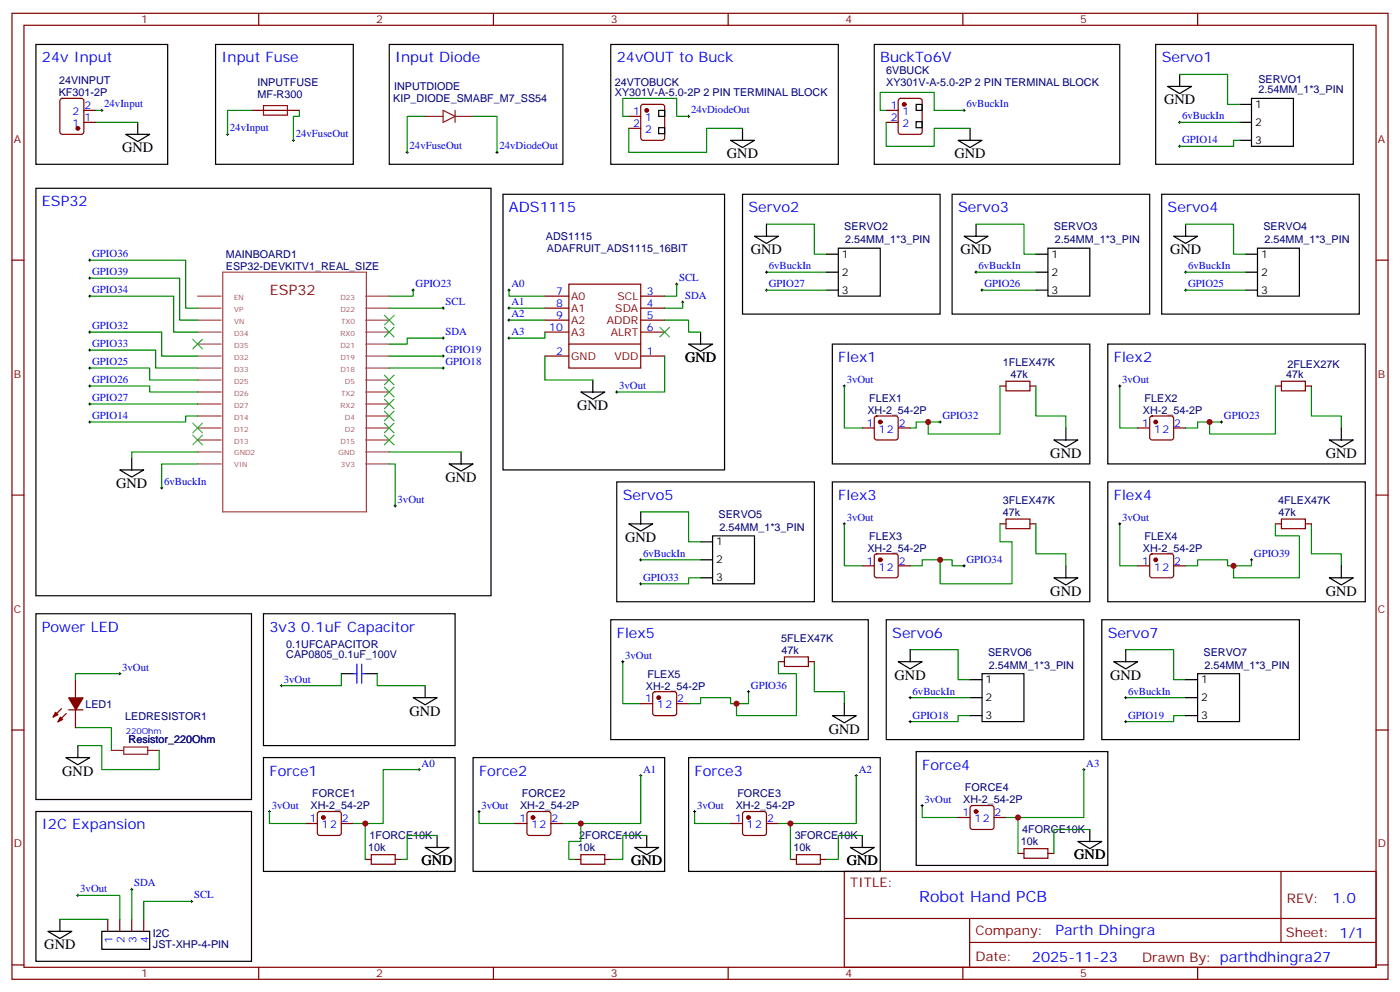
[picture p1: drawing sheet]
<svg xmlns="http://www.w3.org/2000/svg" width="412mm" height="292mm" viewBox="0 0 412 292" stroke-linecap="round" stroke-linejoin="round" font-family="sans-serif">
<g fill="none" stroke="#870000" stroke-width=".35">
<path d="M3.5 3.9h405.4v284.4h-405.4zM7.1 7.4h398.2v277.3h-398.2zM76.2 3.9v3.5M145.3 3.9v3.5M214.5 3.9v3.5M283.6 3.9v3.5M352.8 3.9v3.5M17.9 29.2l.4-.2h5.7l.6 .4 .1 9.4-.5 .7h-5.9l-.6-.4-.1-9.4zM24.7 36h3.5M24.7 32.5h3.5M74.1 32.5h14.1M185.2 34.3h3.5"/>
<path d="M185.2 37.8h3.5M189 30.9l.4-.2h5.7l.6 .5 .1 9.4-.5 .7h-5.9l-.6-.5-.1-9.4zM261.1 36h3.5M261.1 32.5h3.5M264.8 29.2l.5-.2h5.6l.7 .4v9.4l-.4 .7h-5.9l-.7-.4v-9.4zM3.5 76.6h3.6M405.3 76.6h3.6M160.5 97.8h7.1M160.5 94.2h7.1M160.5 90.7h7.1M160.5 87.2h7.1M167.6 83.6h21.1v24.7h-21.1z"/>
<path d="M188.7 97.8h7.1M188.7 94.2h7.1M188.7 90.7h7.1M188.7 87.2h7.1M160.5 104.8h7.1M167.6 101.3h21.1M188.7 104.8h7.1M254 126h3.5M257.8 122.7l.4-.3h5.7l.5 .3 .2 .5v5.6l-.3 .5-.4 .2h-5.7l-.5-.2-.2-.5v-5.6zM264.6 126h3.5M335.1 126h3.6M338.9 122.7l.5-.3h5.6l.5 .3 .2 .5v5.6l-.2 .5-.5 .2h-5.6l-.5-.2-.2-.5v-5.6z"/>
<path d="M345.7 126h3.5M3.5 145.7h3.6M405.3 145.7h3.6M254 166.5h3.5M257.8 163.2l.4-.2h5.7l.5 .2 .2 .5v5.7l-.3 .5-.4 .2h-5.7l-.5-.3-.2-.4v-5.7zM264.6 166.5h3.5M335.1 166.5h3.6M338.9 163.2l.5-.2h5.6l.5 .2 .2 .5v5.7l-.2 .5-.5 .2h-5.6l-.5-.3-.2-.4v-5.7zM345.7 166.5h3.5M3.5 214.9h3.6M18.1 208.6l-2.5 2.5M19.5 210l-2.4 2.5"/>
<path d="M20.2 209h4.3M22.2 200.1v5.3M22.2 208.9v5.3M188.7 207.1h3.6M192.5 203.8l.5-.2h5.6l.5 .2 .2 .5v5.6l-.2 .5-.5 .2h-5.6l-.5-.2-.2-.5v-5.6zM199.3 207.1h3.5M405.3 214.9h3.6M93.7 239.1l.5-.2h5.6l.5 .2 .2 .5v5.6l-.2 .5-.5 .2h-5.6l-.5-.2-.2-.5v-5.6zM155.5 239.1l.4-.2h5.7l.5 .2 .2 .5v5.6l-.3 .5-.4 .2h-5.7l-.5-.2-.2-.5v-5.6zM219 239.1l.4-.2h5.7l.5 .2 .2 .5v5.6l-.3 .5-.4 .2h-5.7l-.5-.2-.2-.5v-5.6zM286 237.3l.5-.2h5.6l.5 .2 .2 .5v5.7l-.2 .5-.5 .2h-5.6l-.5-.3-.2-.4v-5.7zM90 242.4h3.5"/>
<path d="M100.5 242.4h3.6M151.7 242.4h3.5M162.3 242.4h3.5M215.2 242.4h3.5M225.8 242.4h3.5M248.7 256.5h156.6v28.2h-156.6zM282.2 240.6h3.6M292.8 240.6h3.5M377.3 256.5v20.9M31.7 270.6v3.5M35.3 270.6v3.5M38.8 270.6v3.5"/>
<path d="M42.3 270.6v3.5M248.7 270.4h156.5M285.6 277.4h119.6M285.6 270.4v14.1M3.5 284h3.6M76.2 284.7v3.6M145.3 284.7v3.6M214.5 284.7v3.6M283.6 284.7v3.6M352.8 284.7v3.6M405.3 284h3.6"/>
</g>
<g fill="none" stroke="#000" stroke-width=".35">
<path d="M10.6 13.1h38.8v35.3h-38.8zM63.5 13.1h40.6v35.3h-40.6zM114.7 13.1h51.1v35.3h-51.1zM179.9 13.1h67v35.3h-67zM257.5 13.1h72.3v35.3h-72.3zM340.4 13.1h58.2v35.3h-58.2zM37 39.5h7.1l-3.5 2.2zM40.6 36v3.5M194 37.6h1.8v1.8h-1.8zM194 32.5h1.8v1.8h-1.8zM218.7 37.8v3.5M269.9 35.8h1.7v1.8h-1.7z"/>
<path d="M269.9 30.7h1.7v1.8h-1.7zM285.8 37.8v3.5M344 25.4h7l-3.5 2.2zM347.5 21.9v3.5M365.1 30.7h3.6M365.1 36h3.6M368.7 29h12.3v14.1h-12.3zM10.6 55.4h134v120h-134zM148.2 57.2h65.2v81.1h-65.2zM215.2 41.3h7l-3.5 2.1zM218.7 57.2h58.2v35.3h-58.2zM280.5 57.2h58.2v35.3h-58.2z"/>
<path d="M282.2 41.3h7.1l-3.5 2.1zM342.2 57.2h58.2v35.3h-58.2zM365.1 41.3h3.6M222.2 69.5h7.1l-3.5 2.1zM225.8 66v3.5M243.4 74.8h3.5M246.9 73.1h12.4v14.1h-12.4zM284 69.5h7l-3.5 2.1zM287.5 66v3.5M305.2 74.8h3.5M308.7 73.1h12.3v14.1h-12.3zM345.7 69.5h7.1l-3.6 2.1z"/>
<path d="M349.2 66v3.5M366.9 74.8h3.5M370.4 73.1h12.4v14.1h-12.4zM206.4 97.8v3.5M243.4 80.1h3.5M243.4 85.4h3.5M305.2 80.1h3.5M305.2 85.4h3.5M366.9 80.1h3.5M366.9 85.4h3.5M171.1 115.4h7.1l-3.6 2.1zM174.6 111.9v3.5"/>
<path d="M202.8 101.3h7.1l-3.5 2.1zM245.2 101.3h75.8v35.3h-75.8zM326.3 101.3h75.9v35.3h-75.9zM35.3 138.3h7l-3.5 2.1zM38.8 134.8v3.5M132.3 136.6h7l-3.5 2.1zM135.8 133v3.6M310.4 129.5h7.1l-3.5 2.1zM314 126v3.5M391.6 129.5h7l-3.5 2.1zM395.1 126v3.5M181.7 141.9h58.2v35.2h-58.2z"/>
<path d="M185.2 154.2h7.1l-3.6 2.1zM188.7 150.7v3.5M206.4 159.5h3.5M209.9 157.7h12.3v14.1h-12.3zM245.2 141.9h75.8v35.2h-75.8zM326.3 141.9h75.9v35.2h-75.9zM206.4 164.8h3.5M206.4 170.1h3.5M310.4 170.1h7.1l-3.5 2.1zM314 166.5v3.6M391.6 170.1h7l-3.5 2.1zM395.1 166.5v3.6"/>
<path d="M10.6 180.7h63.5v54.6h-63.5zM77.6 180.7h56.5v38.8h-56.5zM100.5 198.3h3.6M107.6 198.3h3.5M179.9 182.4h75.9v35.3h-75.9zM261.1 182.4h58.2v35.3h-58.2zM264.6 194.8h7l-3.5 2.1zM268.1 191.2v3.6M289.3 198.3h12.3v14.1h-12.3zM324.6 182.4h58.2v35.3h-58.2zM328.1 194.8h7l-3.5 2.1zM331.6 191.2v3.6"/>
<path d="M352.8 198.3h12.3v14.1h-12.3zM22.9 219.5v3.5M121.7 205.4h7.1l-3.6 2.1zM125.2 201.8v3.6M245.2 210.6h7l-3.5 2.2zM248.7 207.1v3.5M285.8 200.1h3.5M285.8 205.4h3.5M285.8 210.6h3.5M349.2 200.1h3.6M349.2 205.4h3.6M349.2 210.6h3.6"/>
<path d="M10.6 238.9h63.5v44.1h-63.5zM19.4 223h7.1l-3.6 2.1zM77.6 223h56.5v33.5h-56.5zM139.3 223h56.5v33.5h-56.5zM202.8 223h56.5v33.5h-56.5zM269.9 221.2h56.4v33.5h-56.4zM125.2 249.4h7.1l-3.5 2.2zM128.8 245.9v3.5M187 249.4h7l-3.5 2.2zM190.5 245.9v3.5M250.5 249.4h7l-3.5 2.2zM254 245.9v3.5"/>
<path d="M317.5 247.7h7.1l-3.6 2.1zM321 244.2v3.5M14.1 274.1h7.1l-3.6 2.2zM17.6 270.6v3.5M30 274.1h14.1v5.3h-14.1z"/>
</g>
<g fill="#870000" stroke="#870000" stroke-width=".35">
<path d="M20.2 205.4h4.3l-2.1 3.6z"/>
<path d="M16.4 209.7l.7 .7-1.5 .7z"/>
<path d="M17.8 211.1l.7 .7-1.4 .7z"/>
<circle cx="22.9" cy="37.8" r=".53"/>
<circle cx="190.5" cy="32.5" r=".53"/>
<circle cx="266.3" cy="30.7" r=".53"/>
<circle cx="259.3" cy="124.2" r=".53"/>
<circle cx="340.4" cy="124.2" r=".53"/>
<circle cx="259.3" cy="164.8" r=".53"/>
<circle cx="340.4" cy="164.8" r=".53"/>
<circle cx="194" cy="205.4" r=".53"/>
<circle cx="95.2" cy="240.6" r=".53"/>
<circle cx="157" cy="240.6" r=".53"/>
<circle cx="220.5" cy="240.6" r=".53"/>
<circle cx="287.5" cy="238.9" r=".53"/>
</g>
<g fill="none" stroke="#008700" stroke-width=".35">
<path d="M28.2 36h12.4M28.2 32.5h1.8M74.1 32.5h-7.1v7M88.2 32.5v1.8h-1.8v7M125.2 34.3h-5.3v10.5M139.3 34.3h7.1v10.5M185.2 34.3h-1.8v-5.3h15.9v5.3h3.5M185.2 37.8v7h22.9v-7h10.6M261.1 32.5h-1.8v-5.3h15.9v5.3h8.8M261.1 36v7.1h14.1v-5.3h10.6M347.5 21.9h14.1v8.8h3.5M347.5 36h17.6"/>
<path d="M365.1 41.3h-1.7v1.8h-15.9M26.5 76.6h28.2v14.1h3.5M225.8 66h14.1v8.8h3.5M287.5 66h14.1v8.8h3.6M349.2 66h14.2v8.8h3.5M26.5 97.8h21.1v7h10.6M26.5 87.2h24.7v10.6h7M26.5 81.9h26.4v12.3h5.3M114.7 90.7h15.8M121.7 85.4v1.8h-7M130.5 99.5h-10.6v1.8h-5.2M149.9 85.4v1.8h10.6"/>
<path d="M149.9 90.7h10.6M149.9 94.2h10.6M160.5 97.8v1.7h-10.6M195.8 94.2h7v3.6h3.6M199.3 83.6v3.6h-3.5M201.1 88.9v1.8h-5.3M225.8 80.1h17.6M225.8 85.4h17.6M287.5 80.1h17.7M289.3 85.4h15.9M349.2 80.1h17.7M349.2 85.4h17.7"/>
<path d="M26.5 103h19.4v5.3h12.3M26.5 108.3h17.6v3.6h14.1M26.5 113.6h17.6v1.8h14.1M26.5 118.9h31.7M114.7 108.3h15.8M114.7 104.8h15.8M160.5 104.8v7.1h14.1M195.8 104.8v10.6h-14.1M248.7 113.6v12.4h5.3M294.6 113.6v14.1h-21.2v-3.5M305.2 113.6v8.8h8.8v3.6M329.8 113.6v12.4h5.3"/>
<path d="M375.7 113.6v14.1h-19.4v-3.5M386.3 113.6v8.8h8.8v3.6M58.2 136.6h-10.6v7M58.2 133h-19.4v1.8M58.2 122.4h-3.5v1.8h-28.2M114.7 136.6h1.7v12.3M114.7 133h21.1M276.9 124.2h-7v1.8h-1.8M359.8 124.2h-7v1.8h-3.6M188.7 150.7h14.1v8.8h3.6M248.7 154.2v12.3h5.3M294.6 154.2v5.3h3.5v12.3h-21.2v-7"/>
<path d="M305.2 154.2v8.8h8.8v3.5M329.8 154.2v12.3h5.3M375.7 154.2v3.5h7.1v12.4h-19.4v-3.6M386.3 154.2v8.8h8.8v3.5M188.7 164.8h17.7M206.4 170.1h-3.6v1.7h-14.1M268.1 166.5h3.5v-1.7h8.9v1.7h3.5M368.7 164.8v1.7h-7.1v-1.7h-8.8v1.7h-3.6M35.3 198.3h-13.1v1.8M100.5 198.3v3.5h-17.6M111.1 198.3v3.5h14.1M183.4 194.8v12.3h5.3"/>
<path d="M229.3 194.8v3.5h5.3v12.3h-17.6v-3.5M239.9 194.8v8.8h8.8v3.5M268.1 191.2h14.1v8.9h3.6M331.6 191.2h14.1v8.9h3.5M22.2 214.2h10.6v6.7M22.9 219.5h7.1v7h16.9v-5.6M220.5 203.6v3.5h-5.3v-1.7h-8.8v1.7h-3.6M268.1 205.4h17.7M285.8 210.6h-3.6v1.8h-14.1M331.6 205.4h17.6M349.2 210.6h-3.5v1.8h-14.1M79.4 238.9v3.5h10.6"/>
<path d="M123.5 226.5h-10.6v15.9h-8.8M141.1 238.9v3.5h10.6M188.7 228.3v14.1h-22.9M204.6 238.9v3.5h10.6M252.2 228.3v14.1h-22.9M271.6 237.1v3.5h10.6M319.3 226.5v14.1h-23M107.6 242.4v10.6M128.8 245.9h-8.9v7.1h-1.7M171.1 242.4v5.3h-3.5v5.3h1.7M190.5 245.9h-7.1v7.1h-3.5M232.8 242.4v10.6"/>
<path d="M254 245.9h-7.1v7.1h-3.5M299.9 240.6v10.6M321 244.2h-10.6v7M17.6 270.6h14.1M22.9 263.6h12.4v7M38.8 261.8v8.8M56.4 265.3h-14.1v5.3"/>
</g>
<g fill="none" stroke="#000" stroke-width=".29">
<path d="M29.6 32.5h.7M30 32.1v.7M66.7 39.5h.7M67 39.2v.7M202.5 34.3h.7M202.8 33.9v.7M283.6 32.5h.7M284 32.1v.7M347.1 36h.7M347.5 35.7v.7M86.1 41.3h.7M86.4 41v.7"/>
<path d="M119.6 44.8h.7M119.9 44.5v.7M146 44.8h.8M146.4 44.5v.7M347.1 43.1h.7M347.5 42.7v.7M26.1 76.6h.7M26.5 76.2v.7M225.8 79.8v.7M287.5 79.8v.7M349.2 79.8v.7M26.1 97.8h.7"/>
<path d="M26.1 87.2h.7M26.1 81.9h.7M26.5 81.5v.7M26.5 86.8v.7M26.5 97.4v.7M121.4 85.4h.7M121.7 85.1v.7M130.2 99.5h.7M130.2 90.7h.7M130.5 90.3v.8M130.5 99.2v.7M149.6 85.4h.7"/>
<path d="M149.6 99.5h.7M149.6 90.7h.7M149.6 94.2h.7M149.9 85.1v.7M149.9 90.3v.8M149.9 93.9v.7M149.9 99.2v.7M199 83.6h.7M199.3 83.3v.7M200.7 88.9h.7M201.1 88.6v.7M225.4 80.1h.7"/>
<path d="M225.4 85.4h.7M225.8 85.1v.7M287.2 80.1h.7M288.9 85.4h.7M289.3 85.1v.7M348.9 80.1h.7M348.9 85.4h.7M349.2 85.1v.7M26.1 118.9h.7M26.1 113.6h.7M26.1 108.3h.7M26.1 103h.7"/>
<path d="M26.5 102.7v.7M26.5 108v.7M26.5 113.3v.7M26.5 118.6v.7M130.2 108.3h.7M130.2 104.8h.7M130.5 104.5v.7M130.5 108v.7M181.3 115.4h.7M181.7 115v.7M248.4 113.6h.7M248.7 113.3v.7"/>
<path d="M329.5 113.6h.7M329.8 113.3v.7M26.1 124.2h.7M26.5 123.9v.7M276.6 124.2h.7M276.9 123.9v.7M359.5 124.2h.7M359.8 123.9v.7M47.3 143.6h.7M47.6 143.3v.7M116.1 148.9h.7M116.4 148.6v.7"/>
<path d="M248.4 154.2h.7M248.7 153.8v.8M329.5 154.2h.7M329.8 153.8v.8M188.4 164.8h.7M188.4 171.8h.7M188.7 164.4v.7M188.7 171.5v.7M283.6 166.5h.7M284 166.2v.7M368.3 164.8h.7M368.7 164.4v.7"/>
<path d="M34.9 198.3h.7M35.3 197.9v.7M183.1 194.8h.7M183.4 194.4v.7M82.5 201.8h.8M82.9 201.5v.7M220.1 203.6h.7M220.5 203.2v.7M267.8 205.4h.7M267.8 212.4h.7M268.1 205v.7M268.1 212.1v.7"/>
<path d="M331.3 205.4h.7M331.3 212.4h.7M331.6 205v.7M331.6 212.1v.7M79 238.9h.7M79.4 238.5v.7M123.1 226.5h.7M123.5 226.2v.7M140.8 238.9h.7M141.1 238.5v.7M188.4 228.3h.7M188.7 227.9v.7"/>
<path d="M204.3 238.9h.7M204.6 238.5v.7M251.9 228.3h.7M252.2 227.9v.7M271.3 237.1h.7M271.6 236.7v.8M318.9 226.5h.7M319.3 226.2v.7M22.6 263.6h.7M22.9 263.2v.7M38.5 261.8h.7M38.8 261.4v.7"/>
<path d="M56.1 265.3h.7M56.4 265v.7"/>
</g>
<path d="M77.6 31.1h7.1v2.8h-7.1z" fill="none" stroke="#a10000" stroke-width=".35"/>
<path d="M125.2 34.3h5.3M130.5 32.5l3.6 1.8-3.6 1.7zM134.1 32.5v3.5M134.1 34.3h5.2M36.5 219.9h7v2.1h-7zM32.8 220.9h3.5M43.4 220.9h3.5" fill="none" stroke="#8c2424" stroke-width=".35"/>
<g fill="none" stroke="#a64a4a" stroke-width=".35">
<path d="M58.2 97.8h7M58.2 94.2h7M58.2 90.7h7M58.2 87.2h7M65.6 80.1h42.3v70.6h-42.3zM107.7 97.8h7M107.7 94.2h7M107.7 90.7h7M107.7 87.2h7M58.2 118.9h7M58.2 115.4h7M58.2 111.9h7"/>
<path d="M58.2 108.3h7M58.2 104.8h7M58.2 101.3h7M107.7 118.9h7M107.7 115.4h7M107.7 111.9h7M107.7 108.3h7M107.7 104.8h7M107.7 101.3h7M58.2 136.6h7M58.2 133h7M58.2 129.5h7"/>
<path d="M58.2 126h7M58.2 122.4h7M107.7 136.6h7M107.7 133h7M107.7 129.5h7M107.7 126h7M107.7 122.4h7"/>
</g>
<g fill="none" stroke="#850000" stroke-width=".35">
<path d="M294.6 113.6h1.7M296.3 112.2h7.1v2.8h-7.1zM303.4 113.6h1.8M375.7 113.6h1.8M377.5 112.2h7v2.8h-7zM384.5 113.6h1.8M294.6 154.2h1.7M296.3 152.8h7.1v2.8h-7.1zM303.4 154.2h1.8M375.7 154.2h1.8M377.5 152.8h7v2.8h-7zM384.5 154.2h1.8"/>
<path d="M229.3 194.8h1.8M231.1 193.4h7v2.8h-7zM238.1 194.8h1.8M107.6 253h1.8M109.4 251.6h7v2.8h-7zM116.4 253h1.8M169.3 253h1.8M171.1 251.6h7.1v2.8h-7.1zM178.2 253h1.7M232.8 253h1.8M234.6 251.6h7.1v2.8h-7.1zM241.7 253h1.7"/>
<path d="M299.9 251.2h1.7M301.6 249.8h7.1v2.8h-7.1zM308.7 251.2h1.7"/>
</g>
<path d="M104.1 198.3h1M105.1 195.5v5.6M106.5 198.3h1.1M106.5 195.5v5.6" fill="none" stroke="#00f" stroke-width=".35"/>
<g fill="none" stroke="#3c3" stroke-width=".35">
<path d="M56.8 99.9l2.8 2.8M59.6 99.9l-2.8 2.8M113.2 96.3l2.9 2.9M113.2 92.8l2.9 2.8M116.1 96.3l-2.9 2.9M116.1 92.8l-2.9 2.8M194.4 96.3l2.8 2.9M197.2 96.3l-2.8 2.9M113.2 117.5l2.9 2.8M113.2 114l2.9 2.8M113.2 110.5l2.9 2.8M116.1 117.5l-2.9 2.8"/>
<path d="M116.1 114l-2.9 2.8M116.1 110.5l-2.9 2.8M56.8 124.6l2.8 2.8M56.8 128.1l2.8 2.8M59.6 124.6l-2.8 2.8M59.6 128.1l-2.8 2.8M113.2 128.1l2.9 2.8M113.2 124.6l2.9 2.8M113.2 121l2.9 2.9M116.1 128.1l-2.9 2.8M116.1 124.6l-2.9 2.8M116.1 121l-2.9 2.9"/>
</g>
<g fill="#c00">
<circle cx="273.4" cy="124.2" r=".88"/>
<circle cx="356.3" cy="124.2" r=".88"/>
<circle cx="276.9" cy="164.8" r=".88"/>
<circle cx="363.4" cy="166.5" r=".88"/>
<circle cx="217" cy="207.1" r=".88"/>
<circle cx="107.6" cy="242.4" r=".88"/>
<circle cx="171.1" cy="242.4" r=".88"/>
<circle cx="232.8" cy="242.4" r=".88"/>
<circle cx="299.9" cy="240.6" r=".88"/>
</g>
<text font-size="4.6" fill="#00f" x="270.8" y="265.5">Robot Hand PCB</text>
<g font-size="4.2" fill="#00f">
<text x="12.3" y="18.4">24v Input</text>
<text x="65.3" y="18.4">Input Fuse</text>
<text x="116.4" y="18.4">Input Diode</text>
<text x="181.7" y="18.4">24vOUT to Buck</text>
<text x="259.3" y="18.4">BuckTo6V</text>
<text x="342.2" y="18.4">Servo1</text>
<text x="12.3" y="60.7">ESP32</text>
<text x="149.9" y="62.5">ADS1115</text>
<text x="220.5" y="62.5">Servo2</text>
<text x="282.2" y="62.5">Servo3</text>
<text x="344" y="62.5">Servo4</text>
<text x="246.9" y="106.6">Flex1</text>
<text x="328.1" y="106.6">Flex2</text>
<text x="183.4" y="147.1">Servo5</text>
<text x="246.9" y="147.1">Flex3</text>
<text x="328.1" y="147.1">Flex4</text>
<text x="12.3" y="185.9">Power LED</text>
<text x="79.4" y="185.9">3v3 0.1uF Capacitor</text>
<text x="181.7" y="187.7">Flex5</text>
<text x="262.8" y="187.7">Servo6</text>
<text x="326.3" y="187.7">Servo7</text>
<text x="271.6" y="226.5">Force4</text>
<text x="79.4" y="228.3">Force1</text>
<text x="141.1" y="228.3">Force2</text>
<text x="204.6" y="228.3">Force3</text>
<text x="12.3" y="244.2">I2C Expansion</text>
<text x="392.5" y="265.8">1.0</text>
<text x="310.9" y="275.3">Parth Dhingra</text>
<text x="304" y="283.1">2025-11-23</text>
</g>
<g font-size="4.2">
<text x="342.9" y="30.7">GND</text>
<text x="36" y="44.8">GND</text>
<text x="214.1" y="46.6">GND</text>
<text x="281.2" y="46.6">GND</text>
<text x="221.2" y="74.8">GND</text>
<text x="282.9" y="74.8">GND</text>
<text x="344.7" y="74.8">GND</text>
<text x="201.8" y="106.6">GND</text>
<text x="170" y="120.7">GND</text>
<text x="309.4" y="134.8">GND</text>
<text x="390.5" y="134.8">GND</text>
<text x="34.2" y="143.6">GND</text>
<text x="131.2" y="141.9">GND</text>
<text x="184.1" y="159.5">GND</text>
<text x="309.4" y="175.4">GND</text>
<text x="390.5" y="175.4">GND</text>
<text x="263.5" y="200.1">GND</text>
<text x="327" y="200.1">GND</text>
<text x="120.6" y="210.6">GND</text>
<text x="244.1" y="215.9">GND</text>
<text x="18.3" y="228.3">GND</text>
<text x="124.2" y="254.7">GND</text>
<text x="185.9" y="254.7">GND</text>
<text x="249.4" y="254.7">GND</text>
<text x="316.4" y="253">GND</text>
<text x="13.1" y="279.4">GND</text>
</g>
<text font-size="4.2" fill="#900" x="79.5" y="86.7">ESP32</text>
<g font-size="3.9" fill="#800">
<text x="250.5" y="261.1">TITLE:</text>
<text x="379.1" y="265.8">REV:</text>
<text x="287.4" y="275.3">Company:</text>
<text x="378.7" y="275.9">Sheet: 1/1</text>
<text x="287.4" y="283">Date:</text>
<text x="336.4" y="283.1">Drawn By: parthdhingra27</text>
</g>
<g font-size="3.2" fill="#800">
<text x="41.6" y="6.9">1</text>
<text x="110.8" y="6.9">2</text>
<text x="179.9" y="6.9">3</text>
<text x="249.1" y="6.9">4</text>
<text x="318.2" y="6.9">5</text>
<text x="4.1" y="42">A</text>
<text x="405.9" y="42">A</text>
<text x="168.3" y="88.2">A0</text>
<text x="181.9" y="88.2">SCL</text>
<text x="168.3" y="95.3">A2</text>
<text x="168.3" y="91.8">A1</text>
<text x="178.8" y="95.3">ADDR</text>
<text x="181.3" y="91.8">SDA</text>
<text x="168.3" y="98.8">A3</text>
<text x="179.9" y="98.8">ALRT</text>
<text x="168.3" y="105.9">GND</text>
<text x="181" y="105.9">VDD</text>
<text x="4.1" y="111.2">B</text>
<text x="405.9" y="111.2">B</text>
<text x="4.1" y="180.3">C</text>
<text x="405.9" y="180.3">C</text>
<text x="4.1" y="249.4">D</text>
<text x="405.9" y="249.4">D</text>
<text x="41.6" y="287.7">1</text>
<text x="110.8" y="287.7">2</text>
<text x="179.9" y="287.7">3</text>
<text x="249.1" y="287.7">4</text>
<text x="318.2" y="287.7">5</text>
</g>
<g font-size="3.2" fill="#000080">
<text x="261.1" y="21.9">6VBUCK</text>
<text x="17.3" y="28.3">KF301-2P</text>
<text x="17.4" y="24.8">24VINPUT</text>
<text x="75.8" y="29">MF-R300</text>
<text x="75.8" y="25.4">INPUTFUSE</text>
<text x="116.1" y="26.6">INPUTDIODE</text>
<text x="181.1" y="28.3">XY301V-A-5.0-2P 2 PIN TERMINAL BLOCK</text>
<text x="181.1" y="25.2">24VTOBUCK</text>
<text x="261.1" y="25.4">XY301V-A-5.0-2P 2 PIN TERMINAL BLOCK</text>
<text x="370.7" y="27.5">2.54MM_1*3_PIN</text>
<text x="370.7" y="24.4">SERVO1</text>
<text x="115.8" y="30.1">KIP_DIODE_SMABF_M7_SS54</text>
<text x="160.8" y="70.7">ADS1115</text>
<text x="248.7" y="67.8">SERVO2</text>
<text x="249" y="71.6">2.54MM_1*3_PIN</text>
<text x="310.4" y="67.8">SERVO3</text>
<text x="310.7" y="71.6">2.54MM_1*3_PIN</text>
<text x="372.2" y="67.8">SERVO4</text>
<text x="372.5" y="71.6">2.54MM_1*3_PIN</text>
<text x="66.5" y="76">MAINBOARD1</text>
<text x="161.1" y="74.2">ADAFRUIT_ADS1115_16BIT</text>
<text x="66.5" y="79.5">ESP32-DEVKITV1_REAL_SIZE</text>
<text x="295.4" y="107.7">1FLEX47K</text>
<text x="297.7" y="111.2">47k</text>
<text x="378.8" y="111.2">47k</text>
<text x="379.2" y="108.3">2FLEX27K</text>
<text x="256" y="118.3">FLEX1</text>
<text x="337.2" y="118.3">FLEX2</text>
<text x="255.5" y="121.8">XH-2_54-2P</text>
<text x="336.7" y="121.8">XH-2_54-2P</text>
<text x="295.4" y="148.3">3FLEX47K</text>
<text x="376.6" y="148.3">4FLEX47K</text>
<text x="211.7" y="152.4">SERVO5</text>
<text x="295.4" y="151.8">47k</text>
<text x="376.6" y="151.8">47k</text>
<text x="211.9" y="156.3">2.54MM_1*3_PIN</text>
<text x="256" y="158.9">FLEX3</text>
<text x="337.2" y="158.9">FLEX4</text>
<text x="255.5" y="162.4">XH-2_54-2P</text>
<text x="336.7" y="162.4">XH-2_54-2P</text>
<text x="84.3" y="190.6">0.1UFCAPACITOR</text>
<text x="230.2" y="188.8">5FLEX47K</text>
<text x="84.3" y="193.8">CAP0805_0.1uF_100V</text>
<text x="230.2" y="192.4">47k</text>
<text x="291" y="193">SERVO6</text>
<text x="291.3" y="196.8">2.54MM_1*3_PIN</text>
<text x="354.5" y="193">SERVO7</text>
<text x="354.8" y="196.8">2.54MM_1*3_PIN</text>
<text x="190.3" y="203">XH-2_54-2P</text>
<text x="190.8" y="199.4">FLEX5</text>
<text x="25.2" y="208.3">LED1</text>
<text x="36.9" y="211.8">LEDRESISTOR1</text>
<text x="37.9" y="218.8">Resistor_220Ohm</text>
<text x="284.2" y="233">FORCE4</text>
<text x="91.5" y="238.3">XH-2_54-2P</text>
<text x="92" y="234.7">FORCE1</text>
<text x="153.2" y="238.3">XH-2_54-2P</text>
<text x="153.7" y="234.7">FORCE2</text>
<text x="216.7" y="238.3">XH-2_54-2P</text>
<text x="217.2" y="234.7">FORCE3</text>
<text x="283.7" y="236.5">XH-2_54-2P</text>
<text x="301.1" y="245.3">4FORCE10K</text>
<text x="108.5" y="250.6">10k</text>
<text x="108.8" y="247.1">1FORCE10K</text>
<text x="170.2" y="250.6">10k</text>
<text x="170.6" y="247.1">2FORCE10K</text>
<text x="233.7" y="250.6">10k</text>
<text x="234.1" y="247.1">3FORCE10K</text>
<text x="300.7" y="248.8">10k</text>
<text x="45.1" y="275.9">I2C</text>
<text x="45.1" y="279">JST-XHP-4-PIN</text>
</g>
<g font-size="3.2" fill="#00f">
<text x="21.4" y="33.9">2</text>
<text x="24.9" y="35.7">1</text>
<text x="24.9" y="32.1">2</text>
<text x="30.7" y="31.6">24vInput</text>
<text x="186.5" y="33.9">1</text>
<text x="190" y="35.7">1</text>
<text x="203.6" y="33.4">24vDiodeOut</text>
<text x="262.4" y="32.1">1</text>
<text x="262.4" y="35.7">2</text>
<text x="265.9" y="33.9">1</text>
<text x="284.7" y="31.6">6vBuckIn</text>
<text x="348.2" y="35.1">6vBuckIn</text>
<text x="21.4" y="37.4">1</text>
<text x="67.7" y="38.7">24vInput</text>
<text x="87.1" y="40.4">24vFuseOut</text>
<text x="186.5" y="37.4">2</text>
<text x="190" y="39.2">2</text>
<text x="265.9" y="37.4">2</text>
<text x="120.6" y="44">24vFuseOut</text>
<text x="147.1" y="44">24vDiodeOut</text>
<text x="348.2" y="42.2">GPIO14</text>
<text x="27.2" y="75.7">GPIO36</text>
<text x="27.2" y="81">GPIO39</text>
<text x="200" y="82.8">SCL</text>
<text x="226.5" y="79.2">6vBuckIn</text>
<text x="288.2" y="79.2">6vBuckIn</text>
<text x="350" y="79.2">6vBuckIn</text>
<text x="27.2" y="86.3">GPIO34</text>
<text x="122.4" y="84.5">GPIO23</text>
<text x="131.2" y="89.8">SCL</text>
<text x="150.6" y="84.5">A0</text>
<text x="150.6" y="89.8">A1</text>
<text x="163.8" y="86.8">7</text>
<text x="190.5" y="86.8">3</text>
<text x="201.8" y="88.1">SDA</text>
<text x="226.5" y="84.5">GPIO27</text>
<text x="290" y="84.5">GPIO26</text>
<text x="350" y="84.5">GPIO25</text>
<text x="150.6" y="93.3">A2</text>
<text x="163.8" y="93.9">9</text>
<text x="163.8" y="90.3">8</text>
<text x="190.5" y="93.9">5</text>
<text x="190.5" y="90.3">4</text>
<text x="27.2" y="96.9">GPIO32</text>
<text x="131.2" y="98.6">SDA</text>
<text x="150.6" y="98.6">A3</text>
<text x="161.8" y="97.4">10</text>
<text x="190.5" y="97.4">6</text>
<text x="27.2" y="107.5">GPIO25</text>
<text x="27.2" y="102.2">GPIO33</text>
<text x="131.2" y="107.5">GPIO18</text>
<text x="131.2" y="103.9">GPIO19</text>
<text x="163.8" y="104.5">2</text>
<text x="190.5" y="104.5">1</text>
<text x="27.2" y="112.7">GPIO26</text>
<text x="249.4" y="112.7">3vOut</text>
<text x="330.6" y="112.7">3vOut</text>
<text x="27.2" y="118">GPIO27</text>
<text x="182.4" y="114.5">3vOut</text>
<text x="27.2" y="123.3">GPIO14</text>
<text x="255.3" y="125.6">1</text>
<text x="264.8" y="125.6">2</text>
<text x="277.6" y="123.3">GPIO32</text>
<text x="336.5" y="125.6">1</text>
<text x="345.9" y="125.6">2</text>
<text x="360.5" y="123.3">GPIO23</text>
<text x="258.8" y="127.4">12</text>
<text x="340" y="127.4">12</text>
<text x="48.3" y="142.7">6vBuckIn</text>
<text x="117.1" y="148">3vOut</text>
<text x="249.4" y="153.3">3vOut</text>
<text x="330.6" y="153.3">3vOut</text>
<text x="189.4" y="163.9">6vBuckIn</text>
<text x="255.3" y="166.2">1</text>
<text x="258.8" y="168">12</text>
<text x="264.8" y="166.2">2</text>
<text x="284.7" y="165.7">GPIO34</text>
<text x="336.5" y="166.2">1</text>
<text x="340" y="168">12</text>
<text x="345.9" y="166.2">2</text>
<text x="369.4" y="163.9">GPIO39</text>
<text x="189.4" y="171">GPIO33</text>
<text x="36" y="197.4">3vOut</text>
<text x="184.1" y="193.9">3vOut</text>
<text x="83.6" y="200.9">3vOut</text>
<text x="221.2" y="202.7">GPIO36</text>
<text x="190.1" y="206.8">1</text>
<text x="193.6" y="208.5">12</text>
<text x="199.5" y="206.8">2</text>
<text x="268.8" y="204.5">6vBuckIn</text>
<text x="332.3" y="204.5">6vBuckIn</text>
<text x="268.8" y="211.5">GPIO18</text>
<text x="332.3" y="211.5">GPIO19</text>
<text x="124.2" y="225.6">A0</text>
<text x="189.4" y="227.4">A1</text>
<text x="252.9" y="227.4">A2</text>
<text x="320" y="225.6">A3</text>
<text x="80.1" y="238">3vOut</text>
<text x="141.8" y="238">3vOut</text>
<text x="205.3" y="238">3vOut</text>
<text x="272.3" y="236.2">3vOut</text>
<text x="91.3" y="242">1</text>
<text x="94.8" y="243.8">12</text>
<text x="100.7" y="242">2</text>
<text x="153" y="242">1</text>
<text x="156.5" y="243.8">12</text>
<text x="162.5" y="242">2</text>
<text x="216.5" y="242">1</text>
<text x="220" y="243.8">12</text>
<text x="226" y="242">2</text>
<text x="283.6" y="240.3">1</text>
<text x="287.1" y="242">12</text>
<text x="293" y="240.3">2</text>
<text x="23.6" y="262.7">3vOut</text>
<text x="39.5" y="260.9">SDA</text>
<text x="57.1" y="264.4">SCL</text>
<text x="33.2" y="277.7" transform="rotate(-90 33.2 277.7)">1</text>
<text x="36.7" y="277.7" transform="rotate(-90 36.7 277.7)">2</text>
<text x="40.2" y="277.7" transform="rotate(-90 40.2 277.7)">3</text>
<text x="43.7" y="277.7" transform="rotate(-90 43.7 277.7)">4</text>
</g>
<g font-size="3.2">
<text x="369.7" y="31.8">1</text>
<text x="369.7" y="37.1">2</text>
<text x="369.7" y="42.4">3</text>
<text x="248" y="75.9">1</text>
<text x="309.7" y="75.9">1</text>
<text x="371.5" y="75.9">1</text>
<text x="248" y="81.2">2</text>
<text x="309.7" y="81.2">2</text>
<text x="371.5" y="81.2">2</text>
<text x="248" y="86.5">3</text>
<text x="309.7" y="86.5">3</text>
<text x="371.5" y="86.5">3</text>
<text x="211" y="160.5">1</text>
<text x="211" y="165.8">2</text>
<text x="211" y="171.1">3</text>
<text x="290.3" y="201.1">1</text>
<text x="353.8" y="201.1">1</text>
<text x="290.3" y="206.4">2</text>
<text x="353.8" y="206.4">2</text>
<text x="290.3" y="211.7">3</text>
<text x="353.8" y="211.7">3</text>
</g>
<text font-size="2.5" fill="#00f" x="37" y="215.9">220Ohm</text>
<g font-size="2.1" fill="#a54b4b">
<text x="69" y="88.2">EN</text>
<text x="100.3" y="88.2">D23</text>
<text x="69" y="95.3">VN</text>
<text x="69" y="91.7">VP</text>
<text x="100.3" y="91.7">D22</text>
<text x="100.5" y="95.3">TX0</text>
<text x="69" y="98.8">D34</text>
<text x="100.3" y="98.8">RX0</text>
<text x="69" y="105.9">D32</text>
<text x="69" y="102.3">D35</text>
<text x="100.3" y="105.9">D19</text>
<text x="100.3" y="102.3">D21</text>
<text x="69" y="112.9">D25</text>
<text x="69" y="109.4">D33</text>
<text x="100.3" y="109.4">D18</text>
<text x="101.6" y="112.9">D5</text>
<text x="69" y="120">D27</text>
<text x="69" y="116.4">D26</text>
<text x="100.3" y="120">RX2</text>
<text x="100.5" y="116.4">TX2</text>
<text x="69" y="123.5">D14</text>
<text x="101.6" y="123.5">D4</text>
<text x="69" y="130.5">D13</text>
<text x="69" y="127">D12</text>
<text x="100.3" y="130.5">D15</text>
<text x="101.6" y="127">D2</text>
<text x="69" y="137.6">VIN</text>
<text x="69" y="134.1">GND2</text>
<text x="99.7" y="134.1">GND</text>
<text x="100.4" y="137.6">3V3</text>
</g>
</svg>
